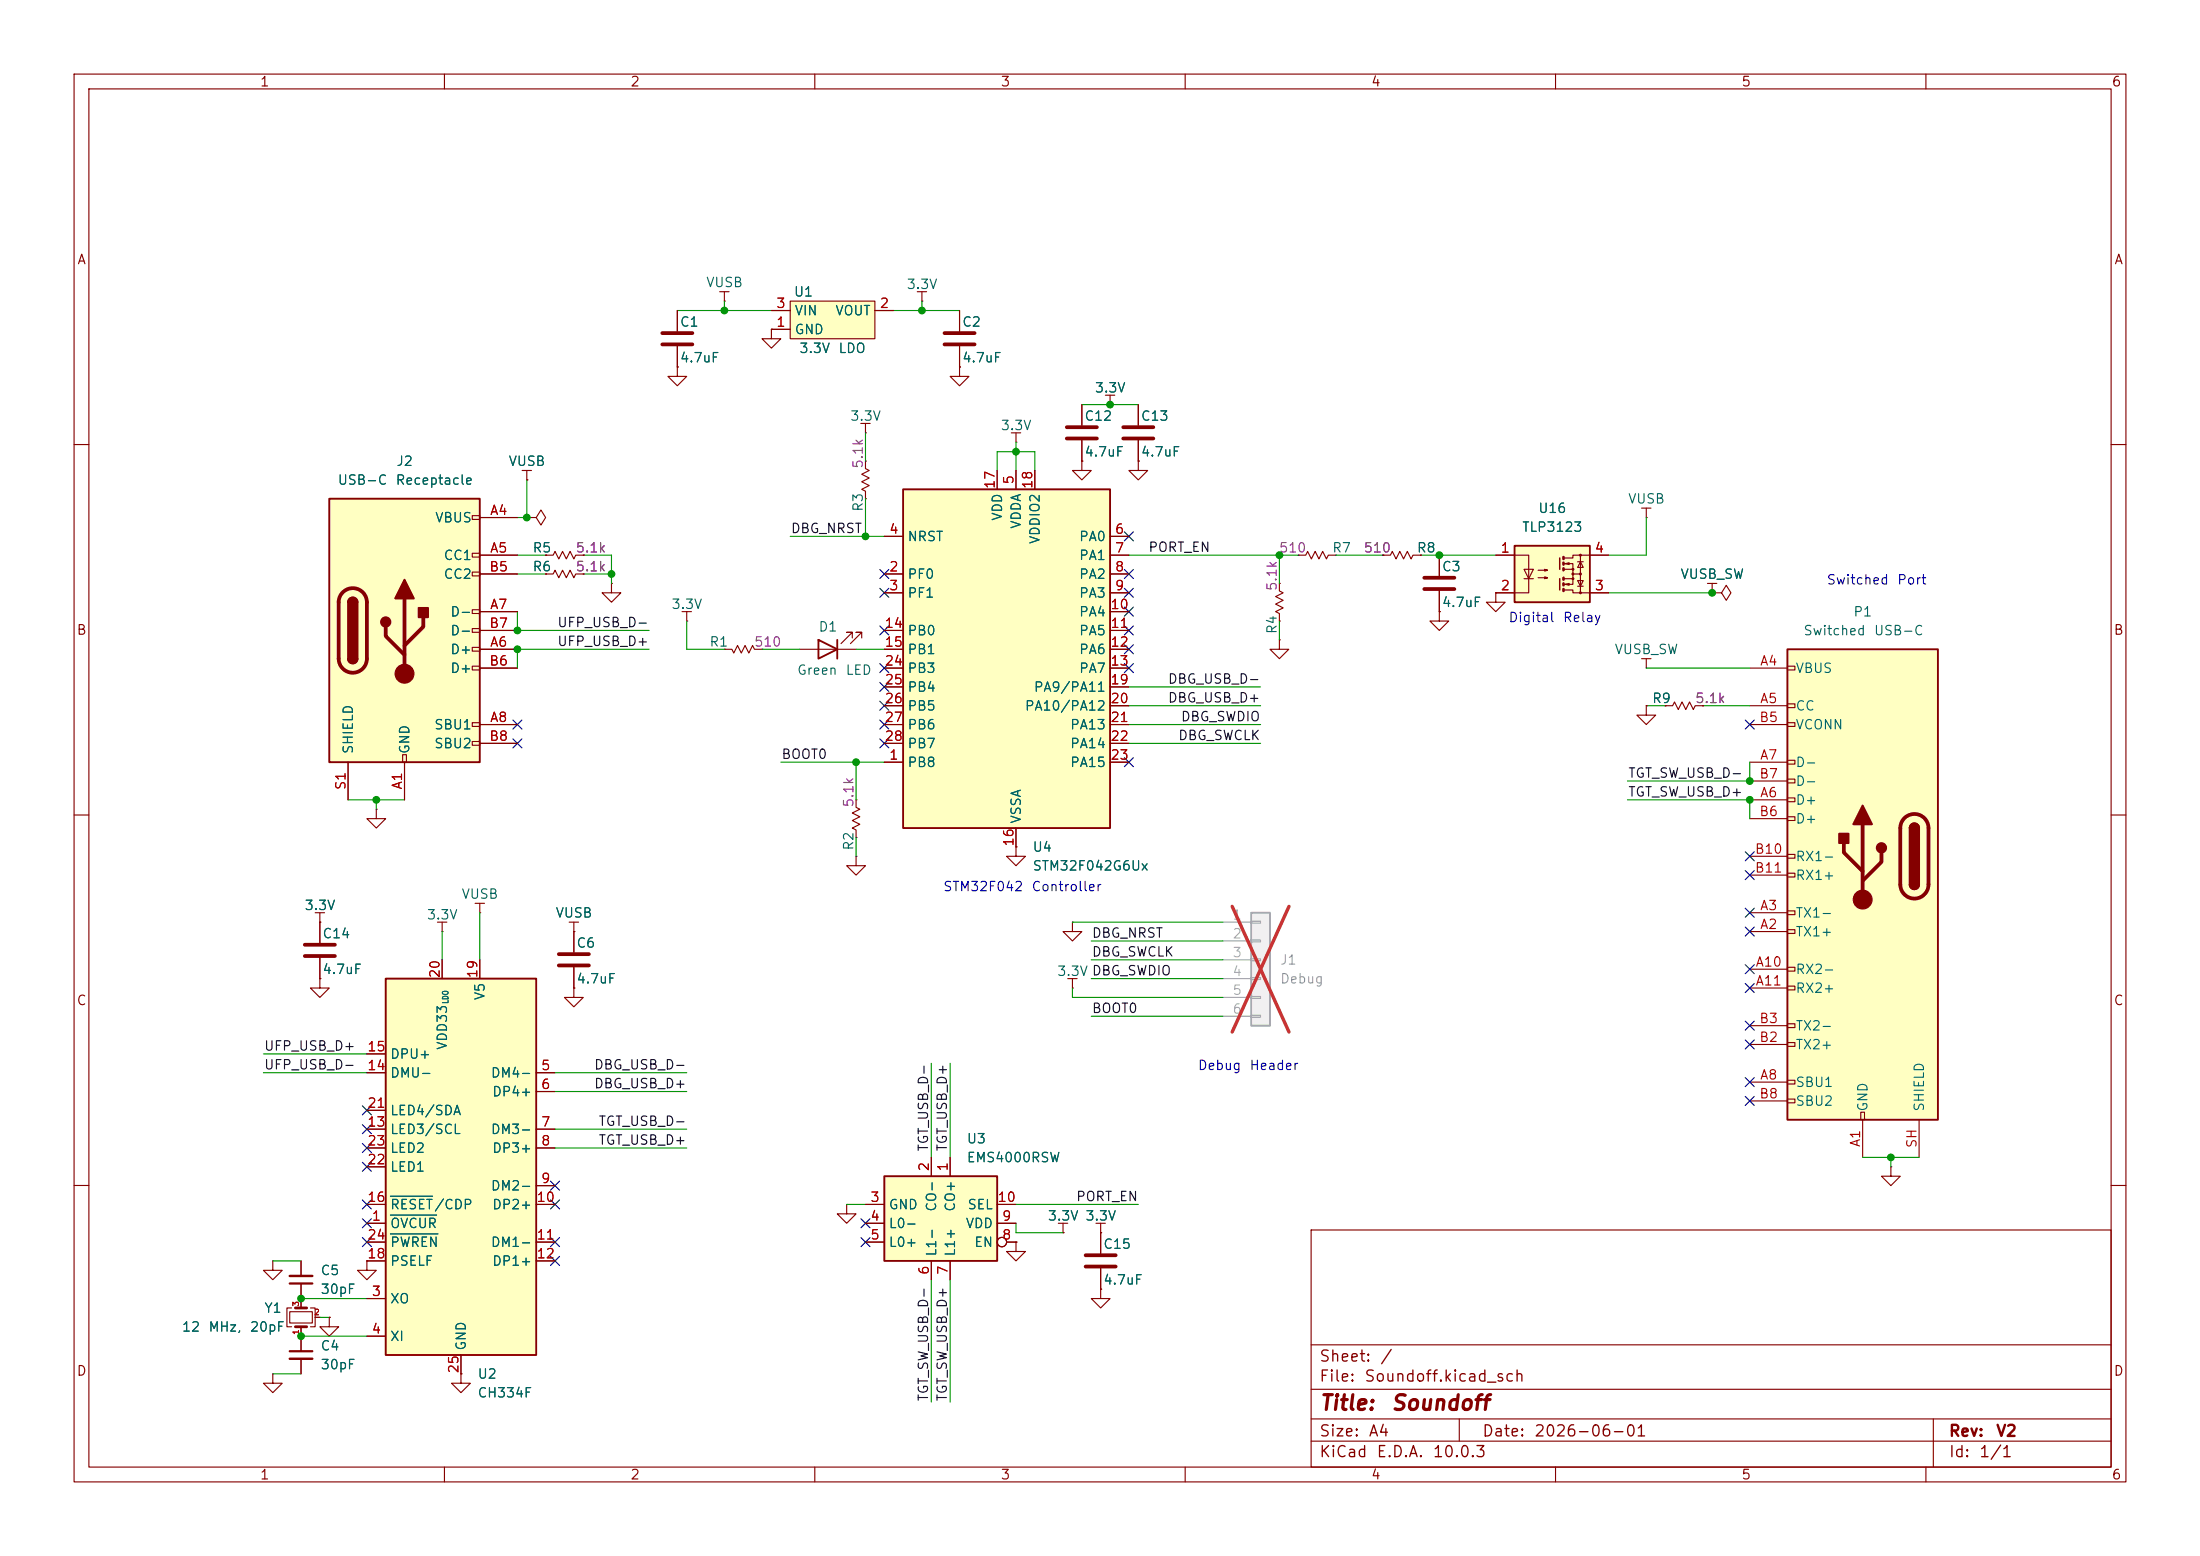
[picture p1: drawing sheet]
<svg xmlns="http://www.w3.org/2000/svg" width="297mm" height="210mm" viewBox="0 0 297 210" stroke-linecap="round" stroke-linejoin="round" font-family="sans-serif">
<g fill="none" stroke="#840000" stroke-width=".15">
<path d="M10 10h277v190h-277zM12 12h273v186h-273zM60 10v2M110 10v2M160 10v2M210 10v2M260 10v2M10 60h2M285 60h2M10 110h2M285 110h2M10 160h2"/>
<path d="M177 166h108v32h-108zM285 160h2M60 198v2M110 198v2M160 198v2M177 194.5h108M177 191.5h108M177 187.5h108M177 181.5h108M197 191.5v3M210 198v2M260 198v2"/>
<path d="M261 191.5v6.5"/>
</g>
<path d="M106.7 40.6h11.4v5.1h-11.4z" fill="#ffffc2"/>
<g fill="none" stroke="#840000" stroke-width=".15">
<path d="M104.1 44.5h2.6M104.1 41.9h2.6M106.7 40.6h11.4v5.1h-11.4zM118.1 41.9h2.5M136.5 58.4h1.3M137.2 59.7h.1M137.2 58.4v1.3M146 54.6v2.8M146 59.4v2.8M149.2 53.3h1.3M149.9 54.6h.1M149.9 53.3v1.3"/>
<path d="M153.7 54.6v2.8M153.7 59.4v2.8M146 62.2v1.3h1.3l-1.3 1.3-1.2-1.3h1.2M146 62.2h.1M153.7 62.2v1.3h1.2l-1.2 1.3-1.3-1.3h1.3M153.7 62.2h.1M107.9 87.6h7.7M115.1 86.1v-.8h-.8h.8l-1.6 1.6M116.3 86.1v-.8h-.7h.7l-1.5 1.6M115.6 115.6v1.2h1.2l-1.2 1.3-1.3-1.3h1.3M115.6 115.6h.1M137.2 114.3v1.3h1.2l-1.2 1.2-1.3-1.2h1.3"/>
<path d="M137.2 114.3h.1M76.8 124.5h1.3M77.5 125.7h.1M77.5 133.4v1.2h1.2l-1.2 1.3-1.3-1.3h1.3M77.5 133.4h.1M77.5 124.5v4M77.5 130.6v2.8M148 165.1h1.2M148.6 166.4h.1M148.6 165.1v1.3"/>
</g>
<path d="M144 57.7h4.1M144 59.2h4.1M151.6 57.7h4.1M151.6 59.2h4.1M75.4 128.8h4.1M75.4 130.3h4.1" fill="none" stroke="#840000" stroke-width=".51"/>
<path d="M110.5 86.4l2.5 1.2-2.5 1.3zM113 86.4v2.5" fill="none" stroke="#840000" stroke-width=".25"/>
<path d="M121.9 66h28v45.8h-28z" fill="#ffffc2"/>
<path d="M121.9 66h28v45.8h-28z" fill="none" stroke="#840000" stroke-width=".25"/>
<g fill="none" stroke="#840000" stroke-width=".15">
<path d="M97.2 39.4h1.2M97.8 39.4v1.2M123.8 39.4h1.3M124.5 39.4v1.2M91.4 49.5v1.3h1.3l-1.3 1.3-1.2-1.3h1.2M91.4 49.5h.1M91.4 41.9v2.8M91.4 46.7v2.8M97.8 40.6h.1M104.1 44.5v1.2h1.3l-1.3 1.3-1.2-1.3h1.2M104.1 44.5h.1M116.2 57.2h1.3"/>
<path d="M116.8 58.4h.1M116.8 57.2v1.2M124.5 40.6h.1M129.5 49.5v1.3h1.3l-1.3 1.3-1.2-1.3h1.2M129.5 49.5h.1M129.5 41.9v2.8M129.5 46.7v2.8M116.8 62.2v1l.5 .3-1 .5 1 .5-1 .5 1 .5-1 .5 .5 .3v1M116.8 62.2h.1M116.8 67.3h.1M119.4 77.5h2.5M119.4 72.4h2.5"/>
<path d="M134.6 63.5v2.5M137.2 63.5v2.5M139.7 63.5v2.5M149.9 77.5h2.5M149.9 72.4h2.5M149.9 74.9h2.5M175.3 74.9h1l.2-.5 .5 1 .5-1 .6 1 .5-1 .5 1 .2-.5h1M175.3 74.9h.1M180.3 74.9h.1M186.7 74.9h1l.3-.5 .5 1 .5-1 .5 1 .5-1 .5 1 .3-.5h1M186.7 74.9h.1M191.8 74.9h.1"/>
<path d="M194.3 74.9v2.8M194.3 79.8v2.8M230.5 78.7h1.3M231.1 78.7v1.3M92.1 82.6h1.2M92.7 83.8h.1M92.7 82.6v1.2M97.8 87.6h1l.3 .5 .5-1 .5 1 .5-1 .5 1 .5-1 .3 .5h1M97.8 87.6h.1M102.9 87.6h.1M119.4 80h2.5M119.4 85.1h2.5"/>
<path d="M119.4 87.6h2.5M119.4 90.2h2.5M119.4 92.7h2.5M119.4 95.3h2.5M119.4 97.8h2.5M149.9 80h2.5M149.9 82.6h2.5M149.9 85.1h2.5M149.9 87.6h2.5M149.9 90.2h2.5M149.9 92.7h2.5M149.9 95.3h2.5"/>
<path d="M149.9 97.8h2.5M194.3 82.6v1.2h1.3l-1.3 1.3-1.3-1.3h1.3M194.3 82.6h.1M201.9 80v1.3h1.3l-1.3 1.3-1.2-1.3h1.2M201.9 80h.1M221.6 88.9h1.3M222.2 90.2h.1M222.2 88.9v1.3M231.1 80h1.3l.6-1 .7 1-.7 1-.6-1M231.1 80h.1M119.4 102.9h2.5M119.4 100.3h2.5"/>
<path d="M137.2 111.8v2.5M149.9 102.9h2.5M149.9 100.3h2.5M148.6 166.4v2.8M148.6 171.2v2.8M36.8 185.4v1.3h1.3l-1.3 1.3-1.2-1.3h1.2M36.8 185.4h.1"/>
</g>
<path d="M89.4 45h4.1M89.4 46.5h4.1M127.5 45h4.1M127.5 46.5h4.1M192.3 78h4M192.3 79.5h4M146.6 169.4h4M146.6 170.9h4" fill="none" stroke="#840000" stroke-width=".51"/>
<path d="M168.9 123.2h2.5v15.2h-2.5z" fill="#f0f0f0"/>
<path d="M168.9 123.2h2.5v15.2h-2.5z" fill="none" stroke="#a1a1a1" stroke-width=".25"/>
<path d="M165.1 124.5h3.8M165.1 127h3.8M165.1 129.5h3.8M165.1 132.1h3.8M165.1 134.6h3.8M165.1 137.2h3.8M168.9 124.3h1.3v.3h-1.3zM168.9 126.9h1.3v.2h-1.3zM168.9 129.4h1.3v.3h-1.3zM168.9 132h1.3v.2h-1.3zM168.9 134.5h1.3v.2h-1.3zM168.9 137h1.3v.3h-1.3z" fill="none" stroke="#a1a1a1" stroke-width=".15"/>
<path d="M166.3 122.3l7.7 17M174 122.3l-7.7 17" fill="none" stroke="#e12e31" stroke-width=".46"/>
<g fill="none" stroke="#840000" stroke-width=".15">
<path d="M172.7 78.7v1.1l.5 .2-1 .5 1 .5-1 .5 1 .5-1 .6 .5 .2v1M172.7 78.7h.1M172.7 83.8h.1M172.7 86.4v1.2h1.3l-1.3 1.3-1.3-1.3h1.3M172.7 86.4h.1M115.6 108v1l.5 .2-1 .5 1 .5-1 .5 1 .6-1 .5 .5 .2v1M115.6 108h.1M115.6 113h.1M42.5 123.2h1.3M43.2 124.5h.1M43.2 132.1v1.3h1.2l-1.2 1.2-1.3-1.2h1.3M43.2 132.1h.1"/>
<path d="M43.2 123.2v4.1M43.2 129.3v2.8M59.1 124.5h1.2M59.7 125.7h.1M59.7 124.5v1.2M64.1 121.9h1.3M64.8 123.2h.1M64.8 121.9v1.3M36.8 170.2v1.3h1.3l-1.3 1.2-1.2-1.2h1.2M36.8 170.2h.1M39.1 177h3.1v1.6h-3.1zM39.4 176.5h-.7v2.6h.7"/>
<path d="M40.6 170.2v2M40.6 173.2v3.3M40.6 179.1v3.3M41.9 176.5h.6v2.6h-.6M42.5 177.8h.7M44.4 177.8v1.3h1.3l-1.3 1.2-1.2-1.2h1.2M44.4 177.8h.1M49.5 170.2v1.3h1.3l-1.3 1.2-1.2-1.2h1.2M49.5 170.2h.1M40.6 183.4v2"/>
</g>
<path d="M41.1 127.5h4.1M41.1 129h4.1" fill="none" stroke="#840000" stroke-width=".51"/>
<path d="M39.9 179.1h1.5M39.9 176.5h1.5" fill="none" stroke="#840000" stroke-width=".38"/>
<path d="M39.1 173.2h3.1M39.1 182.4h3.1" fill="none" stroke="#840000" stroke-width=".3"/>
<path d="M39.1 172.2h3.1M39.1 183.4h3.1" fill="none" stroke="#840000" stroke-width=".33"/>
<path d="M52.1 132.1h20.3v50.8h-20.3z" fill="#ffffc2"/>
<path d="M52.1 132.1h20.3v50.8h-20.3z" fill="none" stroke="#840000" stroke-width=".25"/>
<g fill="none" stroke="#840000" stroke-width=".15">
<path d="M59.7 129.5v2.6M64.8 129.5v2.6M49.5 144.8h2.6M49.5 152.4h2.6M49.5 154.9h2.6M49.5 142.2h2.6M49.5 149.9h2.6M49.5 157.5h2.6M72.4 144.8h2.5M72.4 147.3h2.5M72.4 152.4h2.5M72.4 154.9h2.5"/>
<path d="M49.5 165.1h2.6M49.5 175.3h2.6M49.5 162.6h2.6M49.5 167.6h2.6M49.5 170.2h2.6M72.4 160h2.5M72.4 162.6h2.5M72.4 167.6h2.5M72.4 170.2h2.5M114.3 162.6v1.2h1.3l-1.3 1.3-1.3-1.3h1.3M114.3 162.6h.1M49.5 180.3h2.6"/>
<path d="M62.2 185.4v1.3h1.3l-1.3 1.3-1.2-1.3h1.2M62.2 185.4h.1M62.2 182.9v2.5"/>
</g>
<path d="M52.7 164h6.2M52.7 161.5h5.7M52.7 166.5h6.4" fill="none" stroke="#006464" stroke-width=".15"/>
<path d="M119.4 158.8h15.2v11.4h-15.2z" fill="#ffffc2"/>
<path d="M119.4 158.8h15.2v11.4h-15.2z" fill="none" stroke="#840000" stroke-width=".25"/>
<g fill="none" stroke="#840000" stroke-width=".15">
<path d="M144.1 132.1h1.3M144.8 133.4h.1M144.8 124.5v1.2h1.2l-1.2 1.3-1.3-1.3h1.3M144.8 124.5h.1M144.8 132.1v1.3M125.7 156.2v2.6M128.3 156.2v2.6M116.8 162.6h2.6M116.8 165.1h2.6M116.8 167.6h2.6M125.7 170.2v2.5M128.3 170.2v2.5"/>
<path d="M134.6 162.6h2.6M134.6 165.1h2.6M135.9 167.6h1.3M137.2 167.6v1.3h1.2l-1.2 1.3-1.3-1.3h1.3M137.2 167.6h.1M142.9 165.1h1.2M143.5 166.4h.1M143.5 165.1v1.3M148.6 174v1.3h1.3l-1.3 1.2-1.3-1.2h1.3M148.6 174h.1"/>
<circle cx="135.3" cy="167.6" r=".63"/>
</g>
<path d="M204.5 73.7h10.1v7.6h-10.1z" fill="#ffffc2"/>
<path d="M204.5 73.7h10.1v7.6h-10.1z" fill="none" stroke="#840000" stroke-width=".25"/>
<g fill="none" stroke="#840000" stroke-width=".15">
<path d="M70.5 63.5h1.3M71.1 69.9h1.3l.6-1.1 .7 1.1-.7 1-.6-1M71.1 69.9h.1M71.1 64.8h.1M71.1 63.5v1.3M73.7 74.9h1l.2-.5 .5 1 .5-1 .6 1 .5-1 .5 1 .2-.5h1M73.7 74.9h.1M73.7 77.5h1l.2-.5 .5 1 .5-1 .6 1 .5-1 .5 1 .2-.5h1M73.7 77.5h.1M78.7 74.9h.1M78.7 77.5h.1M201.9 74.9h4.5v5.1h-4.5"/>
<path d="M205.7 76.8h1.3l-.6 1.3zM205.7 78.1h1.3M207.6 77h1.3l-.4 .1v-.3l.4 .2M207.6 78h1.3l-.4 .1v-.2l.4 .1M211.2 76.1h1.1v.7M211.2 76.8h1.1v1.3h-1.1M211.2 79.6h1.1v.4h4.9M211.3 76.1l.5-.2v.3zM211.3 78.9l.5-.2v.3zM212.3 78.1v.8h-1.1M212.3 77.5h1.1M213 78.4h.7l-.3 .7z"/>
<path d="M213 75.8h.7M213 79.1h.7M213.4 75.8l.3 .8h-.7zM213.4 74.9v5.1M217.2 74.9h-4.9v.4h-1.1M221.6 68.6h1.3M222.2 69.9h.1M222.2 68.6v1.3M222.2 95.3v1.2h1.3l-1.3 1.3-1.2-1.3h1.2M222.2 95.3h.1M224.8 95.3h1l.3-.6 .5 1.1 .5-1.1 .5 1.1 .5-1.1 .5 1.1 .3-.5h1M224.8 95.3h.1"/>
<path d="M229.9 95.3h.1"/>
<circle cx="212.3" cy="78.1" r=".13"/>
<circle cx="212.3" cy="76.8" r=".13"/>
<circle cx="212.3" cy="77.5" r=".13"/>
<circle cx="213.4" cy="74.9" r=".13"/>
<circle cx="213.4" cy="77.5" r=".13"/>
<circle cx="213.4" cy="80" r=".13"/>
</g>
<path d="M210.6 75.3v1.5M210.6 78.1v1.5" fill="none" stroke="#840000" stroke-width=".2"/>
<path d="M211.1 75.2v.2M211.1 75.9v.3M211.1 76.7v.3M211.1 78.7v.3M211.1 79.5v.3M211.1 78v.2" fill="none" stroke="#840000" stroke-width=".36"/>
<path d="M241.3 87.6h20.3v63.5h-20.3z" fill="#ffffc2"/>
<g fill="none" stroke="#840000" stroke-width=".15">
<path d="M82.5 78.7v1.3h1.3l-1.3 1.3-1.2-1.3h1.2M82.5 78.7h.1M236.2 90.2h5.1M236.2 95.3h5.1M236.2 97.8h5.1M241.3 89.9h1v.5h-1zM241.3 95h1v.5h-1zM241.3 97.5h1v.5h-1zM236.2 108h5.1M236.2 102.9h5.1M236.2 110.5h5.1M236.2 105.4h5.1"/>
<path d="M236.2 115.6h5.1M236.2 118.1h5.1M241.3 105.2h1v.5h-1zM241.3 107.7h1v.5h-1zM241.3 110.2h1v.5h-1zM241.3 102.6h1v.5h-1zM241.3 115.3h1v.5h-1zM241.3 117.9h1v.5h-1zM236.2 125.7h5.1M236.2 123.2h5.1M236.2 130.8h5.1M236.2 133.4h5.1"/>
<path d="M236.2 138.4h5.1M241.3 122.9h1v.5h-1zM241.3 125.5h1v.5h-1zM241.3 130.6h1v.5h-1zM241.3 133.1h1v.5h-1zM241.3 138.2h1v.5h-1zM236.2 146.1h5.1M236.2 141h5.1M236.2 148.6h5.1M241.3 140.7h1v.5h-1zM241.3 145.8h1v.5h-1zM241.3 148.3h1v.5h-1z"/>
<path d="M251.2 150.1h.5v1h-.5zM251.5 151.1v5.1M255.3 157.5v1.3h1.2l-1.2 1.2-1.3-1.2h1.3M255.3 157.5h.1M259.1 151.1v5.1"/>
</g>
<path d="M241.3 87.6h20.3v63.5h-20.3zM257.8 111.8a.64 .64 0 0 1 .6-.7 .64 .64 0 0 1 .7 .7M257.8 119.4a.64 .64 0 0 0 .6 .6 .64 .64 0 0 0 .7-.6" fill="none" stroke="#840000" stroke-width=".25"/>
<path d="M248.9 113.8v1.3l2.6 2.5M251.5 111.3v10.1M254 115.1v1.2l-2.5 2.6M257.1 110.4a1.91 1.91 0 0 1 2.1-.4 1.91 1.91 0 0 1 1.1 1.8v7.6a1.91 1.91 0 0 1-1.9 1.9 1.91 1.91 0 0 1-1.9-1.9v-7.6a1.9 1.9 0 0 1 .6-1.4z" fill="none" stroke="#840000" stroke-width=".51"/>
<g fill="#840000" stroke="#840000" stroke-width=".25">
<path d="M257.8 111.8h1.3v7.6h-1.3z"/>
<path d="M258 111.3a.64 .64 0 0 1 .7-.1 .64 .64 0 0 1 .4 .6h-1.3z"/>
<path d="M257.8 119.4h1.3a.64 .64 0 0 1-.7 .6 .64 .64 0 0 1-.6-.6z"/>
<path d="M251.5 108.7l1.2 2.6h-2.5z"/>
<path d="M248.3 112.5h1.3v1.3h-1.3z"/>
<circle cx="254" cy="114.4" r=".63"/>
</g>
<circle cx="251.5" cy="121.4" r="1.27" fill="#840000" stroke="#840000" stroke-width=".15"/>
<path d="M44.4 67.3h20.4v35.6h-20.4z" fill="#ffffc2"/>
<g fill="none" stroke="#840000" stroke-width=".15">
<path d="M91.4 49.5h.1M91.4 41.9v2.8M91.4 46.7v2.8M104.1 44.5h.1M104.1 44.5h2.6M104.1 41.9h2.6M118.1 41.9h2.5M129.5 49.5h.1M129.5 41.9v2.8M129.5 46.7v2.8M146 54.6v2.8M146 59.4v2.8"/>
<path d="M149.9 54.6h.1M153.7 54.6v2.8M153.7 59.4v2.8M63.8 69.6h1v.5h-1zM63.8 74.7h1v.5h-1zM63.8 77.2h1v.5h-1zM64.8 69.9h5M64.8 74.9h5M64.8 77.5h5M71.1 64.8h.1M73.7 74.9h.1M73.7 77.5h.1"/>
<path d="M78.7 74.9h.1M78.7 77.5h.1M119.4 77.5h2.5M119.4 72.4h2.5M134.6 63.5v2.5M137.2 63.5v2.5M139.7 63.5v2.5M146 62.2h.1M149.9 74.9h2.5M149.9 77.5h2.5M149.9 72.4h2.5M153.7 62.2h.1"/>
<path d="M186.7 74.9h.1M191.8 74.9h.1M194.3 74.9v2.8M194.3 79.8v2.8M201.9 74.9h2.6M214.6 74.9h2.6M63.8 82.3h1v.5h-1zM63.8 84.8h1v.5h-1zM63.8 87.4h1v.5h-1zM63.8 89.9h1v.5h-1zM63.8 97.5h1v.5h-1zM64.8 87.6h5"/>
<path d="M64.8 82.6h5M64.8 97.8h5M64.8 90.2h5M64.8 85.1h5M119.4 87.6h2.5M119.4 97.8h2.5M119.4 90.2h2.5M119.4 85.1h2.5M119.4 80h2.5M119.4 92.7h2.5M119.4 95.3h2.5M149.9 87.6h2.5"/>
<path d="M149.9 82.6h2.5M149.9 97.8h2.5M149.9 90.2h2.5M149.9 85.1h2.5M149.9 80h2.5M149.9 92.7h2.5M149.9 95.3h2.5M194.3 82.6h.1M201.9 80h.1M201.9 80h2.6M214.6 80h2.6M222.2 95.3h.1"/>
<path d="M224.8 95.3h.1M229.9 95.3h.1M231.1 80h.1M47 102.9v5.1M50.8 109.2v1.3h1.3l-1.3 1.3-1.3-1.3h1.3M50.8 109.2h.1M54.4 101.9h.5v1h-.5zM54.6 102.9v5.1M63.8 100.1h1v.5h-1zM64.8 100.3h5M119.4 100.3h2.5M119.4 102.9h2.5"/>
<path d="M137.2 114.3h.1M137.2 111.8v2.5M149.9 100.3h2.5M149.9 102.9h2.5M43.2 132.1h.1M43.2 124.5h.1M43.2 124.5v2.8M43.2 129.3v2.8M59.7 129.5v2.6M64.8 129.5v2.6M77.5 133.4h.1M77.5 125.7h.1"/>
<path d="M77.5 125.7v2.8M77.5 130.6v2.8M49.5 144.8h2.6M49.5 152.4h2.6M49.5 154.9h2.6M49.5 142.2h2.6M49.5 149.9h2.6M49.5 157.5h2.6M72.4 144.8h2.5M72.4 147.3h2.5M72.4 152.4h2.5M72.4 154.9h2.5"/>
<path d="M125.7 156.2v2.6M128.3 156.2v2.6M40.6 170.2v2M40.6 173.2v3.3M40.6 179.1v3.3M42.5 177.8h.7M44.4 177.8h.1M49.5 170.2h.1M49.5 162.6h2.6M49.5 165.1h2.6M49.5 167.6h2.6M49.5 175.3h2.6"/>
<path d="M49.5 170.2h2.6M72.4 162.6h2.5M72.4 167.6h2.5M72.4 160h2.5M72.4 170.2h2.5M116.8 162.6h2.6M116.8 165.1h2.6M116.8 167.6h2.6M125.7 170.2v2.5M128.3 170.2v2.5M134.6 162.6h2.6M134.6 165.1h2.6"/>
<path d="M135.9 167.6h1.3M137.2 167.6h.1M143.5 166.4h.1M148.6 166.4h.1M148.6 174h.1M148.6 166.4v2.8M148.6 171.2v2.8M40.6 183.4v2M49.5 180.3h2.6M62.2 185.4h.1M62.2 182.9v2.5"/>
<circle cx="135.3" cy="167.6" r=".63"/>
</g>
<path d="M44.4 67.3h20.4v35.6h-20.4zM47 81.3a.64 .64 0 0 1 .6-.7 .64 .64 0 0 1 .7 .7M47 88.9a.64 .64 0 0 0 .6 .6 .64 .64 0 0 0 .7-.6" fill="none" stroke="#840000" stroke-width=".25"/>
<path d="M46.3 79.9a1.9 1.9 0 0 1 2-.4 1.9 1.9 0 0 1 1.2 1.8v7.6a1.91 1.91 0 0 1-1.9 1.9 1.91 1.91 0 0 1-1.9-1.9v-7.6a1.9 1.9 0 0 1 .6-1.4zM52.1 84.6v1.3l2.5 2.5M54.6 80.8v10.1M57.1 83.3v1.3l-2.5 2.5" fill="none" stroke="#840000" stroke-width=".51"/>
<g fill="#840000" stroke="#840000" stroke-width=".25">
<path d="M47 81.3h1.3v7.6h-1.3z"/>
<path d="M47.2 80.8a.64 .64 0 0 1 .7-.1 .64 .64 0 0 1 .4 .6h-1.3z"/>
<path d="M47 88.9h1.3a.64 .64 0 0 1-.7 .6 .64 .64 0 0 1-.6-.6z"/>
<path d="M54.6 78.2l1.3 2.6h-2.6z"/>
<path d="M56.5 82h1.3v1.3h-1.3z"/>
<circle cx="52.1" cy="83.9" r=".63"/>
</g>
<circle cx="54.6" cy="90.9" r="1.27" fill="#840000" stroke="#840000" stroke-width=".15"/>
<g fill="none" stroke="#009600" stroke-width=".15">
<path d="M91.4 41.9h12.7M97.8 40.6v1.3M116.8 58.4v3.8M120.6 41.9h8.9M124.5 40.6v1.3M137.2 59.7v3.8M146 54.6h7.7M69.8 74.9h3.9M69.8 77.5h3.9M71.1 64.8v5.1h-1.3M78.7 74.9h3.8v3.8M78.7 77.5h3.8"/>
<path d="M106.7 72.4h12.7M116.8 67.3v5.1M134.6 63.5v-2.5h5.1v2.5M152.4 74.9h22.9M172.7 74.9v3.8M180.3 74.9h6.4M191.8 74.9h10.1M222.2 69.9v5h-5M69.8 82.6v2.5h17.8M87.6 87.6h-17.8v2.6M92.7 83.8v3.8h5.1M102.9 87.6h5"/>
<path d="M115.6 87.6h3.8M152.4 97.8h17.8M152.4 95.3h17.8M152.4 92.7h17.8M172.7 83.8v2.6M217.2 80h13.9M222.2 95.3h2.6M222.2 90.2h14M229.9 95.3h6.3M47 108h7.6M50.8 108v1.2M105.4 102.9h14"/>
<path d="M115.6 102.9v5.1M115.6 113v2.6M152.4 100.3h17.8M219.7 108h16.5v2.5M236.2 102.9v2.5h-16.5M59.7 125.7v3.8M64.8 123.2v6.3M144.8 133.4v1.2h20.3M144.8 124.5h20.3M147.3 127h17.8M147.3 129.5h17.8M147.3 137.2h17.8"/>
<path d="M147.3 132.1h17.8M35.6 142.2h13.9M35.6 144.8h13.9M74.9 144.8h17.8M74.9 152.4h17.8M74.9 154.9h17.8M74.9 147.3h17.8M125.7 143.5v12.7M128.3 143.5v12.7M251.5 156.2h7.6M255.3 156.2v1.3M36.8 170.2h3.8"/>
<path d="M40.6 175.3h8.9M43.2 177.8h1.2M114.3 162.6h2.5M125.7 172.7v16.5M128.3 172.7v16.5M137.2 162.6h16.5M137.2 165.1v1.3h6.3M36.8 185.4h3.8M40.6 180.3h8.9"/>
</g>
<g fill="none" stroke="#000084" stroke-width=".15">
<path d="M118.8 76.9l1.2 1.2M118.8 79.4l1.2 1.2M120 76.9l-1.2 1.2M120 79.4l-1.2 1.2M151.8 79.4l1.2 1.2M151.8 71.8l1.2 1.2M151.8 76.9l1.2 1.2M153 79.4l-1.2 1.2M153 71.8l-1.2 1.2M153 76.9l-1.2 1.2M69.2 99.7l1.3 1.2M69.2 97.2l1.3 1.2"/>
<path d="M70.5 99.7l-1.3 1.2M70.5 97.2l-1.3 1.2M118.8 89.6l1.2 1.2M118.8 84.5l1.2 1.2M118.8 99.7l1.2 1.2M118.8 92.1l1.2 1.2M118.8 97.2l1.2 1.2M118.8 94.6l1.2 1.3M120 89.6l-1.2 1.2M120 84.5l-1.2 1.2M120 99.7l-1.2 1.2M120 92.1l-1.2 1.2"/>
<path d="M120 97.2l-1.2 1.2M120 94.6l-1.2 1.3M151.8 87l1.2 1.2M151.8 81.9l1.2 1.3M151.8 84.5l1.2 1.2M151.8 89.6l1.2 1.2M153 87l-1.2 1.2M153 81.9l-1.2 1.3M153 84.5l-1.2 1.2M153 89.6l-1.2 1.2M235.6 97.2l1.2 1.2M236.8 97.2l-1.2 1.2"/>
<path d="M151.8 102.3l1.2 1.2M153 102.3l-1.2 1.2M235.6 115l1.2 1.2M235.6 117.5l1.2 1.2M236.8 115l-1.2 1.2M236.8 117.5l-1.2 1.2M235.6 122.6l1.2 1.2M235.6 125.1l1.2 1.2M235.6 130.2l1.2 1.2M235.6 132.7l1.2 1.3M235.6 137.8l1.2 1.2M236.8 122.6l-1.2 1.2"/>
<path d="M236.8 125.1l-1.2 1.2M236.8 130.2l-1.2 1.2M236.8 132.7l-1.2 1.3M236.8 137.8l-1.2 1.2M48.9 156.9l1.2 1.2M48.9 154.3l1.2 1.2M48.9 151.8l1.2 1.2M48.9 149.3l1.2 1.2M50.1 156.9l-1.2 1.2M50.1 154.3l-1.2 1.2M50.1 151.8l-1.2 1.2M50.1 149.3l-1.2 1.2"/>
<path d="M74.3 159.4l1.2 1.2M75.5 159.4l-1.2 1.2M235.6 140.4l1.2 1.2M235.6 145.4l1.2 1.3M235.6 148l1.2 1.2M236.8 140.4l-1.2 1.2M236.8 145.4l-1.2 1.3M236.8 148l-1.2 1.2M48.9 167l1.2 1.2M48.9 164.5l1.2 1.2M48.9 162l1.2 1.2M50.1 167l-1.2 1.2"/>
<path d="M50.1 164.5l-1.2 1.2M50.1 162l-1.2 1.2M74.3 169.6l1.2 1.2M74.3 162l1.2 1.2M74.3 167l1.2 1.2M75.5 169.6l-1.2 1.2M75.5 162l-1.2 1.2M75.5 167l-1.2 1.2M116.2 167l1.2 1.2M116.2 164.5l1.2 1.2M117.4 167l-1.2 1.2M117.4 164.5l-1.2 1.2"/>
</g>
<path d="M52.7 164h6.2M52.7 161.5h5.7M52.7 166.5h6.4" fill="none" stroke="#006464" stroke-width=".15"/>
<g fill="#009600" stroke="#009600" stroke-width=".14">
<circle cx="69.8" cy="87.6" r=".46"/>
<circle cx="69.8" cy="85.1" r=".46"/>
<circle cx="71.1" cy="69.9" r=".46"/>
<circle cx="82.5" cy="77.5" r=".46"/>
<circle cx="50.8" cy="108" r=".46"/>
<circle cx="255.3" cy="156.2" r=".46"/>
<circle cx="236.2" cy="105.4" r=".46"/>
<circle cx="236.2" cy="108" r=".46"/>
<circle cx="231.1" cy="80" r=".46"/>
<circle cx="97.8" cy="41.9" r=".46"/>
<circle cx="116.8" cy="72.4" r=".46"/>
<circle cx="124.5" cy="41.9" r=".46"/>
<circle cx="115.6" cy="102.9" r=".46"/>
<circle cx="149.9" cy="54.6" r=".46"/>
<circle cx="137.2" cy="61" r=".46"/>
<circle cx="40.6" cy="175.3" r=".46"/>
<circle cx="40.6" cy="180.3" r=".46"/>
<circle cx="172.7" cy="74.9" r=".46"/>
<circle cx="194.3" cy="74.9" r=".46"/>
</g>
<g font-size="2" fill="#840000">
<text x="178" y="190.8">Title:</text>
<text x="187.7" y="190.8">Soundoff</text>
</g>
<g font-size="1.5" fill="#840000">
<text x="178" y="184.2">Sheet:</text>
<text x="186.2" y="184.2">/</text>
<text x="178" y="186.9">File:</text>
<text x="184.1" y="186.9">Soundoff.kicad_sch</text>
<text x="178" y="197.1">KiCad</text>
<text x="178" y="194.3">Size:</text>
<text x="184.7" y="194.3">A4</text>
<text x="185.7" y="197.1">E.D.A.</text>
<text x="193.3" y="197.1">10.0.3</text>
<text x="200" y="194.3">Date:</text>
<text x="207" y="194.3">2026-06-01</text>
<text x="263" y="194.3">Rev:</text>
<text x="263" y="197.1">Id:</text>
<text x="267.1" y="197.1">1/1</text>
<text x="269.4" y="194.3">V2</text>
</g>
<g font-size="1.3" fill="#840000">
<text x="35" y="12">1</text>
<text x="85" y="12">2</text>
<text x="135" y="12">3</text>
<text x="185" y="12">4</text>
<text x="235" y="12">5</text>
<text x="285" y="12">6</text>
<text x="10.3" y="36">A</text>
<text x="285.3" y="36">A</text>
<text x="10.3" y="86">B</text>
<text x="285.3" y="86">B</text>
<text x="10.3" y="136">C</text>
<text x="285.3" y="136">C</text>
<text x="10.3" y="186">D</text>
<text x="285.3" y="186">D</text>
<text x="35" y="200">1</text>
<text x="85" y="200">2</text>
<text x="135" y="200">3</text>
<text x="185" y="200">4</text>
<text x="235" y="200">5</text>
<text x="285" y="200">6</text>
</g>
<g font-size="1.3" fill="#006464">
<text x="95.2" y="39.1">VUSB</text>
<text x="107.1" y="40.3">U1</text>
<text x="122.3" y="39.3">3.3V</text>
<text x="91.7" y="44.4">C1</text>
<text x="107.2" y="45.4">GND</text>
<text x="107.2" y="42.9">VIN</text>
<text x="107.8" y="48">3.3V</text>
<text x="112.7" y="42.9">VOUT</text>
<text x="113.1" y="48">LDO</text>
<text x="129.8" y="44.4">C2</text>
<text x="91.7" y="49.2">4.7uF</text>
<text x="129.8" y="49.2">4.7uF</text>
<text x="147.7" y="53.3">3.3V</text>
<text x="114.7" y="57.1">3.3V</text>
<text x="135" y="58.4">3.3V</text>
<text x="146.3" y="57.1">C12</text>
<text x="153.9" y="57.1">C13</text>
<text x="45.5" y="65.7">USB-C</text>
<text x="53.3" y="65.7">Receptacle</text>
<text x="53.4" y="63.2">J2</text>
<text x="68.6" y="63.2">VUSB</text>
<text x="146.3" y="61.9">4.7uF</text>
<text x="153.9" y="61.9">4.7uF</text>
<text x="58.7" y="70.8">VBUS</text>
<text x="116.8" y="69.2" transform="rotate(-90 116.8 69.2)">R3</text>
<text x="135.6" y="70.4" transform="rotate(-90 135.6 70.4)">VDD</text>
<text x="138.1" y="71.5" transform="rotate(-90 138.1 71.5)">VDDA</text>
<text x="207.6" y="69.6">U16</text>
<text x="219.7" y="68.3">VUSB</text>
<text x="59.8" y="75.9">CC1</text>
<text x="71.8" y="74.9">R5</text>
<text x="71.8" y="77.4">R6</text>
<text x="122.4" y="73.4">NRST</text>
<text x="140.7" y="73.5" transform="rotate(-90 140.7 73.5)">VDDIO2</text>
<text x="145.6" y="73.4">PA0</text>
<text x="145.6" y="75.9">PA1</text>
<text x="179.8" y="74.9">R7</text>
<text x="191.2" y="74.9">R8</text>
<text x="194.6" y="77.4">C3</text>
<text x="205.4" y="72.1">TLP3123</text>
<text x="59.8" y="78.4">CC2</text>
<text x="60.7" y="83.5">D-</text>
<text x="90.6" y="82.5">3.3V</text>
<text x="122.4" y="78.4">PF0</text>
<text x="122.4" y="81">PF1</text>
<text x="145.6" y="78.4">PA2</text>
<text x="145.6" y="81">PA3</text>
<text x="145.6" y="83.5">PA4</text>
<text x="194.6" y="82.3">4.7uF</text>
<text x="226.8" y="78.4">VUSB_SW</text>
<text x="250.1" y="83.5">P1</text>
<text x="60.7" y="88.6">D+</text>
<text x="60.7" y="86.1">D-</text>
<text x="95.7" y="87.6">R1</text>
<text x="110.4" y="85.6">D1</text>
<text x="122.4" y="86.1">PB0</text>
<text x="122.4" y="88.6">PB1</text>
<text x="145.6" y="86.1">PA5</text>
<text x="145.6" y="88.6">PA6</text>
<text x="172.7" y="85.7" transform="rotate(-90 172.7 85.7)">R4</text>
<text x="217.9" y="88.6">VUSB_SW</text>
<text x="243.4" y="86.1">Switched</text>
<text x="252.9" y="86.1">USB-C</text>
<text x="60.7" y="91.1">D+</text>
<text x="107.5" y="91.4">Green</text>
<text x="114.1" y="91.4">LED</text>
<text x="122.4" y="91.1">PB3</text>
<text x="122.4" y="93.7">PB4</text>
<text x="139.5" y="93.7">PA9/PA11</text>
<text x="145.6" y="91.1">PA7</text>
<text x="222.9" y="95.2">R9</text>
<text x="242.3" y="91.1">VBUS</text>
<text x="48" y="101.9" transform="rotate(-90 48 101.9)">SHIELD</text>
<text x="55.6" y="101.9" transform="rotate(-90 55.6 101.9)">GND</text>
<text x="58.5" y="98.8">SBU1</text>
<text x="58.5" y="101.3">SBU2</text>
<text x="122.4" y="96.2">PB5</text>
<text x="122.4" y="98.8">PB6</text>
<text x="122.4" y="101.3">PB7</text>
<text x="138.3" y="96.2">PA10/PA12</text>
<text x="144.4" y="98.8">PA13</text>
<text x="144.4" y="101.3">PA14</text>
<text x="242.3" y="96.2">CC</text>
<text x="242.3" y="98.8">VCONN</text>
<text x="122.4" y="103.8">PB8</text>
<text x="144.4" y="103.8">PA15</text>
<text x="242.3" y="103.8">D-</text>
<text x="242.3" y="106.4">D-</text>
<text x="138.1" y="111.3" transform="rotate(-90 138.1 111.3)">VSSA</text>
<text x="242.3" y="108.9">D+</text>
<text x="242.3" y="111.5">D+</text>
<text x="115.5" y="114.9" transform="rotate(-90 115.5 114.9)">R2</text>
<text x="139.3" y="117.8">STM32F042G6Ux</text>
<text x="139.3" y="115.3">U4</text>
<text x="242.3" y="116.5">RX1-</text>
<text x="242.3" y="119.1">RX1+</text>
<text x="41" y="123.1">3.3V</text>
<text x="57.5" y="124.4">3.3V</text>
<text x="62.2" y="121.6">VUSB</text>
<text x="74.9" y="124.2">VUSB</text>
<text x="242.3" y="124.2">TX1-</text>
<text x="43.4" y="127">C14</text>
<text x="43.4" y="131.8">4.7uF</text>
<text x="77.7" y="128.2">C6</text>
<text x="242.3" y="126.7">TX1+</text>
<text x="242.3" y="131.8">RX2-</text>
<text x="65.7" y="135.1" transform="rotate(-90 65.7 135.1)">V5</text>
<text x="77.7" y="133.1">4.7uF</text>
<text x="142.6" y="132">3.3V DBG_SWDIO</text>
<text x="242.3" y="134.3">RX2+</text>
<text x="52.6" y="143.2">DPU+</text>
<text x="60.7" y="141.8" transform="rotate(-90 60.7 141.8)">VDD33</text>
<text x="242.3" y="141.9">TX2+</text>
<text x="242.3" y="139.4">TX2-</text>
<text x="52.6" y="145.8">DMU-</text>
<text x="66.2" y="145.8">DM4-</text>
<text x="66.4" y="148.3">DP4+</text>
<text x="242.3" y="147">SBU1</text>
<text x="242.3" y="149.6">SBU2</text>
<text x="52.6" y="153.4">LED3/SCL</text>
<text x="52.6" y="150.8">LED4/SDA</text>
<text x="52.6" y="155.9">LED2</text>
<text x="66.2" y="153.4">DM3-</text>
<text x="66.4" y="155.9">DP3+</text>
<text x="130.4" y="154.6">U3</text>
<text x="252.4" y="150.1" transform="rotate(-90 252.4 150.1)">GND</text>
<text x="260.1" y="150.1" transform="rotate(-90 260.1 150.1)">SHIELD</text>
<text x="52.6" y="158.5">LED1</text>
<text x="66.2" y="161">DM2-</text>
<text x="130.4" y="157.2">EMS4000RSW</text>
<text x="52.6" y="166.1">OVCUR</text>
<text x="52.6" y="163.5">RESET/CDP</text>
<text x="66.4" y="163.5">DP2+</text>
<text x="119.9" y="163.5">GND</text>
<text x="119.9" y="166.1">L0-</text>
<text x="126.7" y="163.6" transform="rotate(-90 126.7 163.6)">CO-</text>
<text x="129.2" y="163.6" transform="rotate(-90 129.2 163.6)">CO+</text>
<text x="130.3" y="166.1">VDD</text>
<text x="130.5" y="163.5">SEL</text>
<text x="141.4" y="165.1">3.3V 3.3V</text>
<text x="43.2" y="172.4">C5</text>
<text x="52.6" y="171.2">PSELF</text>
<text x="52.6" y="168.6">PWREN</text>
<text x="66.2" y="168.6">DM1-</text>
<text x="66.4" y="171.2">DP1+</text>
<text x="119.9" y="168.6">L0+</text>
<text x="126.7" y="169.7" transform="rotate(-90 126.7 169.7)">L1-</text>
<text x="129.2" y="169.7" transform="rotate(-90 129.2 169.7)">L1+</text>
<text x="131.4" y="168.6">EN</text>
<text x="148.9" y="168.9">C15</text>
<text x="148.9" y="173.7">4.7uF</text>
<text x="35.6" y="177.5">Y1</text>
<text x="43.2" y="175">30pF</text>
<text x="52.6" y="176.2">XO</text>
<text x="24.5" y="180">12</text>
<text x="28.1" y="180">MHz,</text>
<text x="33.6" y="180">20pF</text>
<text x="43.2" y="182.6">C4</text>
<text x="43.2" y="185.1">30pF</text>
<text x="52.6" y="181.3">XI</text>
<text x="63.2" y="182.4" transform="rotate(-90 63.2 182.4)">GND</text>
<text x="64.4" y="186.4">U2</text>
<text x="64.4" y="188.9">CH334F</text>
</g>
<g font-size="1.3" fill="#a90000">
<text x="104.7" y="41.9">3</text>
<text x="118.7" y="41.9">2</text>
<text x="104.7" y="44.4">1</text>
<text x="137.1" y="65.5" transform="rotate(-90 137.1 65.5)">5</text>
<text x="66.1" y="69.8">A4</text>
<text x="134.6" y="66.1" transform="rotate(-90 134.6 66.1)">17</text>
<text x="139.7" y="66.1" transform="rotate(-90 139.7 66.1)">18</text>
<text x="66" y="77.4">B5</text>
<text x="66.1" y="74.9">A5</text>
<text x="119.9" y="77.4">2</text>
<text x="119.9" y="72.4">4</text>
<text x="150.4" y="72.4">6</text>
<text x="150.4" y="74.9">7</text>
<text x="150.4" y="77.4">8</text>
<text x="202.5" y="74.9">1</text>
<text x="215.2" y="74.9">4</text>
<text x="66.1" y="82.5">A7</text>
<text x="119.9" y="80">3</text>
<text x="149.8" y="82.5">10</text>
<text x="150.4" y="80">9</text>
<text x="202.5" y="80">2</text>
<text x="215.2" y="80">3</text>
<text x="66" y="85.1">B7</text>
<text x="66.1" y="87.6">A6</text>
<text x="119.3" y="85.1">14</text>
<text x="119.3" y="87.6">15</text>
<text x="149.8" y="85.1">11</text>
<text x="149.8" y="87.6">12</text>
<text x="66" y="90.1">B6</text>
<text x="119.3" y="90.1">24</text>
<text x="119.3" y="92.7">25</text>
<text x="119.3" y="95.2">26</text>
<text x="149.8" y="90.1">13</text>
<text x="149.8" y="92.7">19</text>
<text x="149.8" y="95.2">20</text>
<text x="237.5" y="90.1">A4</text>
<text x="237.5" y="95.2">A5</text>
<text x="66" y="100.3">B8</text>
<text x="66.1" y="97.8">A8</text>
<text x="119.3" y="97.8">27</text>
<text x="119.3" y="100.3">28</text>
<text x="149.8" y="97.8">21</text>
<text x="149.8" y="100.3">22</text>
<text x="237.4" y="97.8">B5</text>
<text x="47" y="106.7" transform="rotate(-90 47 106.7)">S1</text>
<text x="54.6" y="106.7" transform="rotate(-90 54.6 106.7)">A1</text>
<text x="119.9" y="102.8">1</text>
<text x="149.8" y="102.8">23</text>
<text x="237.4" y="105.4">B7</text>
<text x="237.5" y="107.9">A6</text>
<text x="237.5" y="102.8">A7</text>
<text x="237.4" y="110.5">B6</text>
<text x="137.1" y="114.3" transform="rotate(-90 137.1 114.3)">16</text>
<text x="236.8" y="115.5">B10</text>
<text x="236.8" y="118.1">B11</text>
<text x="237.5" y="125.7">A2</text>
<text x="237.5" y="123.2">A3</text>
<text x="236.9" y="130.8">A10</text>
<text x="59.7" y="132.1" transform="rotate(-90 59.7 132.1)">20</text>
<text x="64.7" y="132.1" transform="rotate(-90 64.7 132.1)">19</text>
<text x="236.9" y="133.3">A11</text>
<text x="49.5" y="142.2">15</text>
<text x="237.4" y="140.9">B2</text>
<text x="237.4" y="138.4">B3</text>
<text x="49.5" y="144.8">14</text>
<text x="49.5" y="149.8">21</text>
<text x="73" y="144.8">5</text>
<text x="73" y="147.3">6</text>
<text x="237.4" y="148.6">B8</text>
<text x="237.5" y="146">A8</text>
<text x="49.5" y="152.4">13</text>
<text x="49.5" y="154.9">23</text>
<text x="73" y="152.4">7</text>
<text x="73" y="154.9">8</text>
<text x="251.4" y="154.9" transform="rotate(-90 251.4 154.9)">A1</text>
<text x="259.1" y="155" transform="rotate(-90 259.1 155)">SH</text>
<text x="49.5" y="157.5">22</text>
<text x="73" y="160">9</text>
<text x="125.7" y="158.2" transform="rotate(-90 125.7 158.2)">2</text>
<text x="128.2" y="158.2" transform="rotate(-90 128.2 158.2)">1</text>
<text x="49.5" y="162.5">16</text>
<text x="49.5" y="167.6">24</text>
<text x="50.1" y="165.1">1</text>
<text x="72.3" y="162.5">10</text>
<text x="72.3" y="167.6">11</text>
<text x="117.4" y="162.5">3</text>
<text x="117.4" y="165.1">4</text>
<text x="117.4" y="167.6">5</text>
<text x="134.6" y="162.5">10</text>
<text x="135.2" y="167.6">8</text>
<text x="135.2" y="165.1">9</text>
<text x="49.5" y="170.2">18</text>
<text x="72.3" y="170.2">12</text>
<text x="125.7" y="172.2" transform="rotate(-90 125.7 172.2)">6</text>
<text x="128.2" y="172.2" transform="rotate(-90 128.2 172.2)">7</text>
<text x="50.1" y="175.2">3</text>
<text x="50.1" y="180.3">4</text>
<text x="62.2" y="185.5" transform="rotate(-90 62.2 185.5)">25</text>
</g>
<g font-size="1.3" fill="#840084">
<text x="116.8" y="63.3" transform="rotate(-90 116.8 63.3)">5.1k</text>
<text x="77.6" y="74.9">5.1k</text>
<text x="77.6" y="77.4">5.1k</text>
<text x="172.6" y="74.9">510</text>
<text x="184" y="74.9">510</text>
<text x="172.7" y="79.9" transform="rotate(-90 172.7 79.9)">5.1k</text>
<text x="101.7" y="87.6">510</text>
<text x="228.8" y="95.2">5.1k</text>
<text x="115.5" y="109.1" transform="rotate(-90 115.5 109.1)">5.1k</text>
</g>
<g font-size="1.3" fill="#0f0f0f">
<text x="106.7" y="72.3">DBG_NRST</text>
<text x="154.9" y="74.8">PORT_EN</text>
<text x="75.2" y="87.5">UFP_USB_D+</text>
<text x="75.2" y="85">UFP_USB_D-</text>
<text x="157.6" y="95.1">DBG_USB_D+</text>
<text x="157.6" y="92.6">DBG_USB_D-</text>
<text x="159" y="100.2">DBG_SWCLK</text>
<text x="159.3" y="97.7">DBG_SWDIO</text>
<text x="105.4" y="102.7">BOOT0</text>
<text x="219.7" y="105.3">TGT_SW_USB_D-</text>
<text x="219.7" y="107.8">TGT_SW_USB_D+</text>
<text x="147.3" y="129.4">DBG_SWCLK</text>
<text x="147.3" y="126.9">DBG_NRST</text>
<text x="147.3" y="137">BOOT0</text>
<text x="35.6" y="142.1">UFP_USB_D+</text>
<text x="35.6" y="144.7">UFP_USB_D-</text>
<text x="80.1" y="144.7">DBG_USB_D-</text>
<text x="80.1" y="147.2">DBG_USB_D+</text>
<text x="80.7" y="154.8">TGT_USB_D+</text>
<text x="80.7" y="152.3">TGT_USB_D-</text>
<text x="125.6" y="155.5" transform="rotate(-90 125.6 155.5)">TGT_USB_D-</text>
<text x="128.1" y="155.5" transform="rotate(-90 128.1 155.5)">TGT_USB_D+</text>
<text x="145.2" y="162.4">PORT_EN</text>
<text x="125.6" y="189.2" transform="rotate(-90 125.6 189.2)">TGT_SW_USB_D-</text>
<text x="128.1" y="189.2" transform="rotate(-90 128.1 189.2)">TGT_SW_USB_D+</text>
</g>
<g font-size="1.3" fill="#0000c2">
<text x="246.5" y="79.2">Switched</text>
<text x="256" y="79.2">Port</text>
<text x="203.6" y="84.3">Digital</text>
<text x="210.9" y="84.3">Relay</text>
<text x="127.2" y="120.6">STM32F042</text>
<text x="139.2" y="120.6">Controller</text>
<text x="161.6" y="144.7">Debug</text>
<text x="168.6" y="144.7">Header</text>
</g>
<g font-size="1.3" fill="#aaa">
<text x="166.3" y="124.4">1</text>
<text x="166.3" y="127">2</text>
<text x="166.3" y="129.5">3</text>
<text x="166.3" y="132.1">4</text>
<text x="166.3" y="134.6">5</text>
<text x="166.3" y="137.1">6</text>
</g>
<g font-size="1.3" fill="#989898">
<text x="172.7" y="130.5">J1</text>
<text x="172.7" y="133.1">Debug</text>
</g>
<text font-size=".8" fill="#006464" x="60.7" y="135.5" transform="rotate(-90 60.7 135.5)">LDO</text>
<g font-size=".8" fill="#a90000">
<text x="40.5" y="176.4" transform="rotate(-90 40.5 176.4)">3</text>
<text x="42.3" y="177.7">2</text>
<text x="40.5" y="180.2" transform="rotate(-90 40.5 180.2)">1</text>
</g>
</svg>
